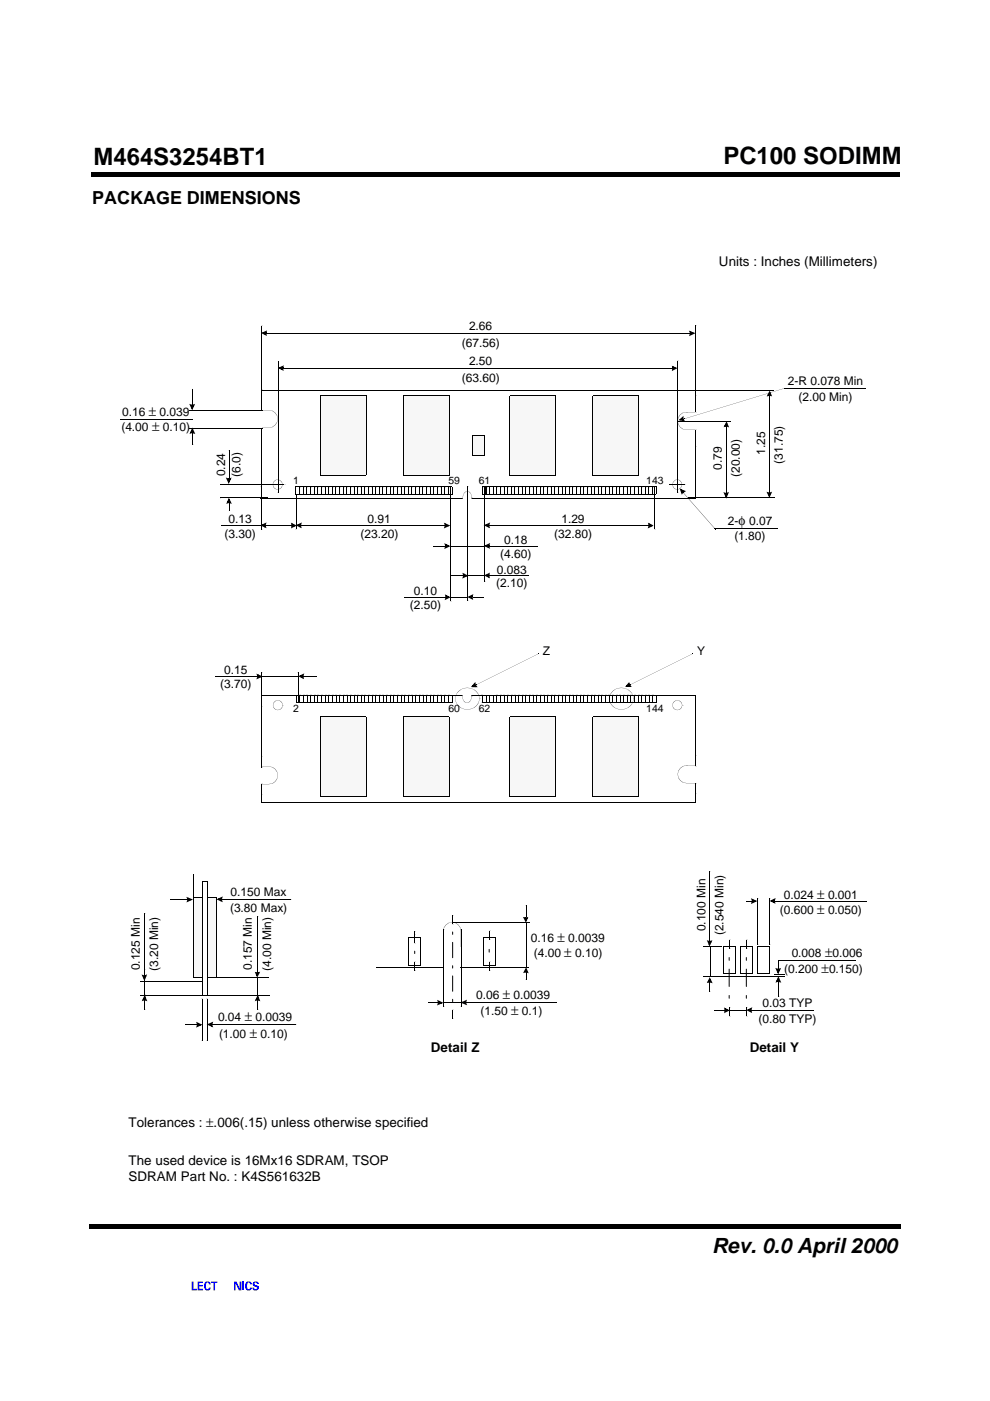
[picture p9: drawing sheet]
<svg xmlns="http://www.w3.org/2000/svg" width="210mm" height="297mm" viewBox="0 0 210 297" stroke-linecap="round" stroke-linejoin="round" font-family="sans-serif">
<path d="M19.4 36.6h.5v.9h-.5zM19.9 36.6h170.4v.9h-170.4zM190.3 36.6h.5v.9h-.5zM19 259.6h.5v.9h-.5zM19.5 259.6h171v.9h-171zM190.5 259.6h.5v.9h-.5z" fill="#000"/>
<g fill="#fff">
<path d="M105.2 40.5v216z"/>
<path d="M19.2 262.4h35.5v11.2h-35.5z"/>
</g>
<g fill="#00f">
<path d="M40.6 271.7h.4v1.5h.7v.4h-1.1z" fill-rule="evenodd"/>
<path d="M41.9 271.7h1.1v.3h-.8v.4h.8v.3h-.8v.5h.9v.4h-1.2z" fill-rule="evenodd"/>
<path d="M43.4 271.9l.2-.2h.6l.4 .3 .1 .3h-.4l-.1-.3-.3-.1-.3 .5 .1 .8 .4 .1 .2-.3h.4a.72 .72 0 0 1-.8 .6 .72 .72 0 0 1-.6-.8z" fill-rule="evenodd"/>
<path d="M44.7 271.7h1.4v.3h-.5v1.6h-.3v-1.6h-.6z" fill-rule="evenodd"/>
<path d="M49.6 271.7h.6l.6 1.5v-1.5h.4v1.9h-.6l-.6-1.6v1.6h-.4z" fill-rule="evenodd"/>
<path d="M52.2 271.9l.3-.2h.5l.4 .4v.2h-.4a.34 .34 0 0 0-.4-.3 .34 .34 0 0 0-.2 .4v.2a.48 .48 0 0 0 0 .5 .48 .48 0 0 0 .5 .1l.1-.2h.4a.7 .7 0 0 1-.8 .6 .7 .7 0 0 1-.6-.8z" fill-rule="evenodd"/>
<path d="M53.8 271.8l.7-.1 .2 .1 .1 .4h-.3l-.1-.3-.4 .1a.34 .34 0 0 0 0 .4 .34 .34 0 0 0 .4 .1l.2 .1a.65 .65 0 0 1-.1 1 .65 .65 0 0 1-1-.4v-.2h.4v.2l.2 .1 .3-.1a.52 .52 0 0 0-.6-.5 .54 .54 0 0 1 0-.9z" fill-rule="evenodd"/>
</g>
<path d="M51.4 271.7h.4v1.9h-.4z" fill="#00f"/>
<g fill="#fff">
<path d="M19.6 40.4h171.2v.4h-171.2z"/>
<path d="M190.5 40.6h.3v216.1h-.3z"/>
<path d="M19.4 256.3h171.3v.4h-171.3z"/>
<path d="M19.4 40.4h.4v216.1h-.4z"/>
<path d="M105.2 40.6v215.9z"/>
</g>
<path d="M55.3 82.8h92.1v22.9M55.4 82.8v22.9M55.3 105.7h92.1" fill="none" stroke="#000" stroke-width=".21"/>
<g fill="#fff">
<path d="M52.5 93.1h2.7v11.6h-2.7z"/>
<path d="M52.5 93.1l2.7 .1z"/>
<path d="M55.2 93.1v11.7z"/>
<path d="M52.5 104.7l2.7 .1z"/>
<path d="M52.5 93.1l.1 11.6z"/>
</g>
<path d="M98.4 104.5a.75 .75 0 0 1 .7-.4 .75 .75 0 0 1 .6 .4 1.57 1.57 0 0 1-.6 2.5 1.57 1.57 0 0 1-.7-2.5z" fill-rule="evenodd" fill="#fff"/>
<path d="M98.4 104.5a.89 .89 0 0 1 .9-.3 .89 .89 0 0 1 .7 .8l.1 .6-.4-1.1-.3-.2-.3-.1-.7 .3a1.75 1.75 0 0 0 .3 2.3 .89 .89 0 0 0 1.2-.7l.1-.5a1.08 1.08 0 0 1-1.3 1.3l-.3-.4a1.82 1.82 0 0 1 0-2z" fill="#000"/>
<g fill="#fff">
<path d="M97.7 105.8h2.7v1.3h-2.7z"/>
<path d="M97.7 105.8l2.7 .1z"/>
<path d="M100.4 105.8l.1 1.4z"/>
<path d="M97.7 107.1l2.7 .1z"/>
<path d="M97.7 105.8l.1 1.3z"/>
</g>
<g fill="#000">
<path d="M56.3 70.6h.2zM55.4 70.6l1.2-.6-.2 .5-.6 .3-.1-.3 .7 .3-.1 .3-.2-.4 .3-.1 .2 .6zM56.2 70.3l.3 .1-.1 .3h-.3zM56.5 70.6l.1 .1zM59.8 78h.3zM58.9 78l1.3-.5-.3 .4-.5 .3-.2-.3 .8 .3-.2 .3-.2-.4 .4-.1 .2 .6zM59.7 77.7l.4 .1-.1 .3h-.4zM60.1 78l.1 .1zM142.5 78l.2 .1zM142.5 78h.4l-.1 .4-.3-.1zM142.5 78l.1 .1zM142.5 77.5l1.2 .5-1.2 .7 .1-.5 .6-.3 .1 .3-.7-.2 .1-.3 .2 .3-.4 .1z"/>
<path d="M146.2 70.6l.3 .1zM146.3 70.6h.3v.4l-.4-.1zM146.2 70.6l.1 .1zM146 70.1l1.5 .5-1.4 .7 .1-.4 .8-.4 .1 .3-.8-.2 .2-.3 .1 .3-.3 .1zM154 90.2l.1 .3zM154.1 89.4l.5 1.2-.5-.2-.2-.6 .3-.2-.3 .8-.3-.2 .4-.1 .1 .3-.7 .2zM154 90.1l.3 .1-.1 .3-.2-.1zM47 111.4h.1zM55.3 111.4h.1zM103.5 115.7l.3 .1zM102.5 115.8l1.4-.7-.1 .4-.8 .4-.1-.3 .8 .3-.2 .3-.1-.4 .3-.1 .2 .7zM103.5 115.4l.3 .1-.1 .3h-.3z"/>
<path d="M103.8 115.7l.1 .1zM113.9 115.7l.1 .1zM146 105.5l.1 .1zM153.8 104.5h.3v.4l-.4-.1zM153.4 104.3l.4 .2 .3 .7-.3 .2 .3-.8 .3 .1-.3 .2-.2-.4 .7-.2-.6 1.4zM154 104.5l.1 .2zM164.1 105.5l.1 .1z"/>
</g>
<path d="M55.4 69.1v13.5M56.5 70.6h89.7M60.1 78h82.4M147.4 69.1v13.8M154.1 90.5v14M46.7 105.6h10M46.8 102.7h13.4M47 111.4h8.3M103.8 115.8h10.1M146 105.6h18.1" fill="none" stroke="#000" stroke-width=".21"/>
<g fill="#000">
<path d="M55.8 70.6l.5-.2v.5z" fill-rule="evenodd"/>
<path d="M59.3 78l.6-.2v.5z" fill-rule="evenodd"/>
<path d="M142.7 77.8l.6 .2-.6 .3z" fill-rule="evenodd"/>
<path d="M146.4 70.4l.6 .2-.6 .3z" fill-rule="evenodd"/>
<path d="M154 89.7l.3 .6h-.6z" fill-rule="evenodd"/>
<path d="M103 115.8l.6-.3v.6z" fill-rule="evenodd"/>
<path d="M153.7 104.6h.6l-.3 .7z" fill-rule="evenodd"/>
</g>
<path d="M102.2 103.2h36.9v1.6h-36.9z" fill="#fff"/>
<path d="M59 76.6v27.9M63.9 111.4h30.4M102.2 103.2h36.9M102.2 104.8h36.9M103.8 111.4h33.7" fill="none" stroke="#000" stroke-width=".21"/>
<g fill="#000">
<path d="M144.2 87.9l.6-.4 .7-.1-.7 .1-1 1a1.91 1.91 0 0 0 1 2.5l.7 .1h3.6a1.89 1.89 0 0 0 1.7-2.6l-1-1-4.3-.1h3.6a1.88 1.88 0 0 1 1.9 1.8 1.88 1.88 0 0 1-1.9 1.9h-3.6a1.9 1.9 0 0 1-1.7-1.1 1.9 1.9 0 0 1 .4-2.1zM58.1 102a.99 .99 0 0 1 1.1-.3 .99 .99 0 0 1 .7 1l-.1-.4a1.01 1.01 0 0 0-1.3-.5l-.5 .5a1.03 1.03 0 0 0 .5 1.4 1.06 1.06 0 0 0 1.4-1 1.04 1.04 0 0 1-1.4 1 1.04 1.04 0 0 1-.4-1.7zM63.6 111.3l.3 .1zM62.7 111.4l1.3-.6-.2 .4-.6 .3-.2-.3 .8 .3-.2 .3-.1-.4h.3l.2 .6zM63.5 111.1l.4 .1-.1 .2h-.3zM63.9 111.4h.1zM94.3 111.4h.4l-.1 .3h-.4zM94.3 111.4h.2zM94.3 111.4h.1zM94.1 110.8l1.4 .6-1.4 .6 .1-.3 .8-.4 .1 .3-.7-.3 .1-.3 .2 .4h-.4zM102.2 103.2l.1 1.6zM103.5 111.3l.3 .1z"/>
<path d="M102.5 111.4l1.4-.6-.1 .4-.8 .3-.1-.3 .8 .3-.2 .3-.1-.4h.3l.2 .6zM103.5 111.1l.3 .1-.1 .2h-.3zM103.8 111.4h.1zM105.3 103.3l.1 1.6zM106 103.3l.1 1.6zM106.8 103.3l.1 1.6zM107.6 103.3l.1 1.6zM108.4 103.3l.1 1.6zM109.1 103.3l.1 1.6zM109.9 103.3l.1 1.6zM110.7 103.3v1.6zM111.4 103.3l.1 1.6z"/>
<path d="M112.2 103.3l.1 1.6zM113 103.3l.1 1.6zM113.7 103.3l.1 1.6zM114.5 103.3l.1 1.6zM115.3 103.3l.1 1.6zM116 103.3l.1 1.6zM116.8 103.3l.1 1.6zM117.6 103.3l.1 1.6zM118.4 103.3v1.6zM119.1 103.3l.1 1.6zM119.9 103.3l.1 1.6zM120.6 103.3l.1 1.6z"/>
<path d="M121.4 103.3l.1 1.6zM122.2 103.3l.1 1.6zM123 103.3l.1 1.6zM123.7 103.3l.1 1.6zM124.5 103.3l.1 1.6zM125.3 103.3v1.6zM126 103.3l.1 1.6zM126.8 103.3l.1 1.6zM127.6 103.3v1.6zM128.4 103.3v1.6zM129.1 103.3l.1 1.6zM129.9 103.3l.1 1.6z"/>
<path d="M130.6 103.3l.1 1.6zM131.4 103.3l.1 1.6zM132.2 103.3v1.6zM132.9 103.3l.1 1.6zM133.7 103.3l.1 1.6zM134.5 103.3l.1 1.6zM135.3 103.3v1.6zM136 103.3l.1 1.6zM136.8 103.3l.1 1.6zM137.5 111.4h.2zM137.5 111.4h.4l-.1 .3h-.3zM137.5 103.3l.1 1.6z"/>
<path d="M137.4 110.8l1.2 .6-1.3 .6 .2-.4 .6-.3 .2 .3-.8-.3 .2-.3 .2 .4h-.4zM138.3 103.3l.1 1.6zM139.1 103.2v1.6z"/>
</g>
<g fill="#000">
<path d="M63.1 111.4l.6-.3v.6z" fill-rule="evenodd"/>
<path d="M94.4 111.1l.6 .3-.6 .3z" fill-rule="evenodd"/>
<path d="M103 111.4l.6-.3v.6z" fill-rule="evenodd"/>
<path d="M137.6 111.1l.6 .3-.6 .3z" fill-rule="evenodd"/>
</g>
<g fill="#fff">
<path d="M147.4 85.8h5.5v6.5h-5.5z"/>
<path d="M147.4 85.8l5.6 .1z"/>
<path d="M152.9 85.8l.1 6.5z"/>
<path d="M147.4 92.2l5.5 .1z"/>
<path d="M147.4 85.8v6.5z"/>
</g>
<path d="M52.1 87.5l.6-.4 .7-.2-.7 .2-1 1a1.91 1.91 0 0 0 1 2.4l.7 .2h3.6a1.89 1.89 0 0 0 1.7-2.6l-1-1-4.3-.1 3.6-.1a1.88 1.88 0 0 1 1.9 1.9 1.88 1.88 0 0 1-1.9 1.9h-3.6a1.9 1.9 0 0 1-1.7-1.2 1.9 1.9 0 0 1 .4-2z" fill="#000"/>
<g fill="#fff">
<path d="M49.8 85.4h5.5v6.4h-5.5z"/>
<path d="M49.8 85.4l5.6 .1z"/>
<path d="M55.3 85.4l.1 6.5z"/>
<path d="M49.8 91.8l5.5 .1z"/>
<path d="M49.8 85.4l.1 6.4z"/>
</g>
<g fill="#000">
<path d="M40.5 85.8h.3v.4l-.4-.1zM40.7 85.8l.1 .2zM40.1 85.6l.4 .2 .4 .7-.3 .1 .3-.7 .3 .1-.4 .2-.1-.4 .7-.2-.6 1.4zM143.6 89.2l.1 .1zM143.8 89.1l1.1-.9-.1 .5-.5 .4-.2-.2 .8 .1v.3l-.3-.3 .3-.2 .3 .6zM144.6 88.6h.3v.3l-.3 .1zM144.7 88.8h.3zM145 88.8h.1zM145 88.8l21.3-6.5zM154.9 89.2l.1 .1zM166.2 82.3l.1 .1zM166.3 82.3l.1 .1z"/>
<path d="M183.6 82.3v.1zM48.3 101.4l.3 .1v.3l-.4-.1zM48.5 101.4l.1 .2zM47.9 101.2l.4 .2 .3 .7-.3 .2 .3-.8 .3 .1-.3 .2-.1-.3 .6-.3-.6 1.4zM48.5 106.5l.1 .2zM48.5 106.7l.1 1.6zM48.5 105.5l.6 1.3-.4-.2-.3-.6 .3-.1-.3 .7-.3-.1 .4-.2 .1 .3-.6 .2zM48.5 106.3l.4 .1-.1 .3-.3-.1zM91.9 115.7l.1 .1zM94.3 115.7l.3 .1zM94.4 115.7h.3v.4l-.4-.1zM94.3 115.7l.1 .1z"/>
<path d="M94.2 115.2l1.3 .6-1.3 .6 .1-.4 .8-.4 .1 .3-.8-.3 .2-.3 .1 .4-.3 .1zM95.5 115.7l.1 .1zM102.7 115.7v.1zM142.9 102a.96 .96 0 0 1 1.1-.3 .96 .96 0 0 1 .6 1l-.1-.4a.97 .97 0 0 0-1.3-.5l-.5 .5a1.07 1.07 0 0 0 .5 1.4 1.06 1.06 0 0 0 1.4-1 1.03 1.03 0 0 1-1.4 1 1.03 1.03 0 0 1-.3-1.7z"/>
</g>
<g fill="none" stroke="#000" stroke-width=".21">
<path d="M143.7 76.4v28M40.8 82.5v3.3M48.6 95.4v6M55.4 90.7v21.6M55.4 83.5v3.5M143.6 89.3h11.3M147.4 83.8v3.6M147.4 91.1v3.6M166.2 82.3h17.4M62.8 104.8v7.4M91.9 115.8h2.4M95.5 115.8h7.2"/>
<path d="M99.1 103.2v24.1M138.7 103.2v9M141.9 102.6h3.2"/>
</g>
<g fill="#000">
<path d="M40.5 85.9h.6l-.3 .7z" fill-rule="evenodd"/>
<path d="M144.2 89l.5-.4 .2 .5z" fill-rule="evenodd"/>
<path d="M48.5 105.9l.3 .6h-.5z" fill-rule="evenodd"/>
<path d="M48.2 101.5h.6l-.3 .7z" fill-rule="evenodd"/>
<path d="M94.5 115.5l.6 .3-.6 .3z" fill-rule="evenodd"/>
</g>
<path d="M85.5 83.9h9.7v16.8h-9.7z" fill="#f7f7f7"/>
<path d="M40.1 87h15.5M85.5 83.9h9.7M85.5 83.9v16.9M95.2 83.9v16.8h-9.7M56.3 111.4h5.5" fill="none" stroke="#000" stroke-width=".21"/>
<g fill="#000">
<path d="M40.1 87l.1 .1zM55.6 87l.1 .1zM56.1 111.3l.2 .1zM55.1 111.4l1.4-.6-.1 .4-.8 .3-.1-.3 .8 .3-.2 .3-.1-.4h.3l.2 .6zM56.3 111.4h.1zM56 111.1l.4 .1-.1 .2h-.3zM61.8 111.4h.2zM61.8 111.4h.3v.3h-.3zM61.7 110.8l1.2 .6-1.2 .6 .1-.4 .6-.3 .2 .3-.8-.3 .2-.3 .1 .4h-.3zM114.2 138.5l.1 .1zM100.5 144.9l.3-.3v.4l-.5 .6-.2-.2h.8v.3l-.3-.3 .2-.3 .5 .6h-1.4zM100.5 145.1l.3-.1 .1 .2-.3 .2z"/>
<path d="M100.7 145.2l.2-.1zM100.9 145.1l.1 .1zM100.9 145.2l13.3-6.6zM94.5 196.1a1.87 1.87 0 0 1 2.1-.5 1.87 1.87 0 0 1 1.1 1.8v3.6a1.86 1.86 0 0 1-1.8 1.9 1.86 1.86 0 0 1-1.9-1.9l.1 .7 1 1a1.91 1.91 0 0 0 2.5-1l.1-4.3a1.89 1.89 0 0 0-2.6-1.7l-1 1-.1 4.3v-3.6l.1-.7z"/>
</g>
<g fill="#000">
<path d="M55.6 111.4l.6-.3v.6z" fill-rule="evenodd"/>
<path d="M61.9 111.1l.6 .3-.6 .3z" fill-rule="evenodd"/>
<path d="M100.7 145l.2 .5h-.7z" fill-rule="evenodd"/>
</g>
<g fill="#fff">
<path d="M93.7 200.8h4.6v2.9h-4.6z"/>
<path d="M93.7 200.8l4.6 .1z"/>
<path d="M98.3 200.8l.1 2.9z"/>
<path d="M93.7 203.7h4.6z"/>
<path d="M93.7 200.8l.1 2.9z"/>
</g>
<path d="M96 194l.1 1.9zM79.8 205.1l.1 .1zM93.9 205.1l.1 .1zM96 214.1l.1 1.8zM97.7 205.1v.1zM112.1 205.1l.1 .1z" fill="#000"/>
<path d="M94 197.1v16.4M96 197.6v.5M96 199.8v3.3M97.7 197.1v16.4M79.8 205.2h14.1M96 204.8v.5M96 206.9v3.3M96 211.9v.5M97.7 205.2h14.4" fill="none" stroke="#000" stroke-width=".21"/>
<path d="M86.6 198.9h2.6v5.9h-2.6z" fill="#fff"/>
<path d="M86.6 198.9h2.6v5.9M86.7 198.9v5.9M86.6 204.8h2.6M87.9 201.3v.6" fill="none" stroke="#000" stroke-width=".21"/>
<path d="M87.9 197.5l.1 1.9zM87.9 203.9l.1 1.9z" fill="#000"/>
<path d="M102.4 198.8h2.6v5.9h-2.6z" fill="#fff"/>
<path d="M95.8 195.6h16.5M102.4 198.8h2.6v6M102.5 198.8v5.9M111.5 192v2.5M111.5 195.6v9.5M102.4 204.7h2.6M103.7 201.3v.6" fill="none" stroke="#000" stroke-width=".21"/>
<path d="M95.8 195.6l.1 .1zM103.7 197.4l.1 1.9zM111.2 194.5h.3v.3h-.3zM111.5 194.5v.2zM110.9 194.4l.4 .1 .3 .6-.3 .2 .3-.7 .3 .1-.4 .1v-.3l.5-.1-.5 1.3zM112.3 195.6l.1 .1zM103.7 203.9l.1 1.9zM111.5 206l.1 .2zM111.5 206.2l.1 1.4zM111.5 205.1l.6 1.3-.5-.3-.2-.6 .3-.1-.3 .7-.3-.1 .4-.2v.3l-.6 .2zM111.5 205.8l.3 .1-.1 .3-.2-.1z" fill="#000"/>
<g fill="#000">
<path d="M111.2 194.6h.6l-.3 .6z" fill-rule="evenodd"/>
<path d="M111.5 205.5l.3 .6h-.6z" fill-rule="evenodd"/>
</g>
<path d="M86.6 198.9h2.6v5.9h-2.6z" fill="#fff"/>
<path d="M40.1 90.7h15.5M40.8 91.8v2.5M147 82.8h17M163.2 84v20.4M102.7 103.2v20.1M151.6 112h13.2M86.6 198.9h2.6v5.9M86.7 198.9v5.9M86.6 204.8h2.6M87.9 201.7v.5M98.8 212.6h19.2" fill="none" stroke="#000" stroke-width=".21"/>
<g fill="#000">
<path d="M40.1 90.7l.1 .1zM40.8 91.6l.1 .2zM40.8 90.6l.6 1.4-.4-.1-.4-.8 .3-.1-.3 .8-.3-.2 .4-.1 .1 .3-.6 .2zM40.7 91.5l.4 .1-.1 .3-.3-.1zM55.6 90.7l.1 .1zM147 82.8l.1 .1zM163.2 83.8v.2zM163.2 82.8l.5 1.2-.4-.2-.3-.5 .3-.2-.3 .8-.3-.2 .5-.1v.3l-.6 .2zM163.2 83.6h.2v.4l-.2-.1zM164 82.8l.1 .1zM144.8 104.3l.1 .2zM144.1 103.6l1.4 .5-.5 .2-.6-.3 .1-.3 .3 .8h-.4l.3-.3 .2 .2-.3 .5z"/>
<path d="M144.9 104.5h.1zM144.9 104.5l6.8 7.8zM144.7 104.1l.2-.1 .2 .3-.2 .2zM151.6 112v.1zM151.7 112.2l.1 .1zM162.9 104.4l.3 .1v.3l-.4-.1zM162.5 104.3l.5 .2 .3 .6-.3 .1 .2-.7 .3 .1-.3 .2-.1-.3 .6-.2-.5 1.3zM163.1 104.4l.1 .2zM164.8 112l.1 .1zM87.9 198.1l.1 1.9zM87.9 203.9l.1 1.9zM90.9 212.5l.1 .1z"/>
<path d="M90.9 212.5l1.9 .1zM92.8 212.5l.2 .1zM92.9 212.5h.3l-.1 .4-.3-.1zM92.8 212.5l.1 .1zM92.7 212l1.3 .6-1.3 .6 .2-.5 .7-.2 .1 .3-.8-.3 .1-.3 .2 .3-.3 .1zM98.6 212.5l.2 .1zM97.6 212.6l1.4-.7-.1 .4-.8 .4-.1-.3 .8 .3-.2 .3-.1-.4 .3-.1 .3 .6zM98.8 212.5l.1 .1zM98.6 212.2l.3 .1-.1 .3h-.3zM118 212.5l.1 .1z"/>
</g>
<g fill="#000">
<path d="M40.8 91.1l.3 .6h-.6z" fill-rule="evenodd"/>
<path d="M163.2 83.2l.2 .6h-.5z" fill-rule="evenodd"/>
<path d="M144.4 103.9l.6 .3-.4 .3z" fill-rule="evenodd"/>
<path d="M162.9 104.5h.5l-.2 .6z" fill-rule="evenodd"/>
<path d="M93 212.3l.6 .3-.6 .2z" fill-rule="evenodd"/>
<path d="M98.1 212.6l.6-.3v.5z" fill-rule="evenodd"/>
</g>
<path d="M62.7 103.2h33.1v1.6h-33.1z" fill="#fff"/>
<path d="M62.7 103.2h33.1M62.7 104.8h33.1M95.5 103.2v24.3M85.8 126.6h8.6M95.6 126.6h3.4M95.7 122h2.4M99.3 122h12.6M100.2 126.6h2.3M147.4 170.3h-92v-22.8h92v22.8" fill="none" stroke="#000" stroke-width=".21"/>
<g fill="#000">
<path d="M62.7 103.2l.1 1.6zM63.5 103.3l.1 1.6zM64.3 103.3v1.6zM65 103.3l.1 1.6zM65.8 103.3l.1 1.6zM66.6 103.3l.1 1.6zM67.4 103.3v1.6zM68.1 103.3l.1 1.6zM68.9 103.3l.1 1.6zM69.6 103.3l.1 1.6zM70.4 103.3l.1 1.6zM71.2 103.3v1.6z"/>
<path d="M72 103.3l.1 1.6zM72.7 103.3l.1 1.6zM73.5 103.3l.1 1.6zM74.3 103.3v1.6zM75 103.3l.1 1.6zM75.8 103.3l.1 1.6zM76.5 103.3l.1 1.6zM77.3 103.3l.1 1.6zM78.1 103.3l.1 1.6zM78.9 103.3l.1 1.6zM79.6 103.3l.1 1.6zM80.4 103.3l.1 1.6z"/>
<path d="M81.2 103.3v1.6zM81.9 103.3l.1 1.6zM82.7 103.3l.1 1.6zM83.5 103.3l.1 1.6zM84.2 103.3l.1 1.6zM85 103.3l.1 1.6zM85.8 103.3l.1 1.6zM86.5 103.3l.1 1.6zM87.3 103.3l.1 1.6zM88.1 103.3l.1 1.6zM88.9 103.3v1.6zM89.6 103.3l.1 1.6z"/>
<path d="M90.4 103.3l.1 1.6zM91.1 103.3l.1 1.6zM91.9 103.3l.1 1.6zM92.7 103.3l.1 1.6zM93.5 103.3l.1 1.6zM94.2 103.3l.1 1.6zM95 103.3l.1 1.6zM95.8 103.2l.1 1.6zM102.3 103.3l.1 1.6zM103 103.2l.1 1.6zM103.1 103.3l.1 1.6zM103.8 103.2l.1 1.6z"/>
<path d="M104.6 103.2v1.6zM85.8 126.6h.1zM94.4 126.6h.3zM94.5 126.6h.3l-.1 .3h-.3zM94.4 126.6h.1zM94.3 126l1.2 .6-1.2 .6 .2-.4 .6-.3 .1 .3-.7-.3 .2-.3 .1 .4h-.3zM95.6 126.6h.1zM95.7 122l.1 .1zM98.1 122l.3 .1zM98.2 122h.4l-.1 .4-.4-.1zM98.1 122l.1 .1zM98 121.4l1.3 .6-1.3 .7 .2-.5 .6-.3 .2 .3-.8-.3 .2-.3 .2 .4-.4 .1z"/>
<path d="M99 126.6h.1zM99.3 122l.1 .1zM100 126.5l.2 .1zM99.1 126.6l1.3-.6-.2 .4-.6 .3-.2-.3 .8 .3-.2 .3-.2-.4h.4l.1 .6zM99.9 126.3l.3 .1v.2h-.4zM100.2 126.6h.1zM102.5 126.6h.1zM103.6 121.9l.2 .1zM102.6 122l1.2-.6-.1 .5-.6 .3-.1-.3 .7 .3-.2 .3-.1-.5h.4l.1 .6zM103.5 121.7h.3v.3h-.4zM103.8 122l.1 .1zM106.4 122l.1 .1z"/>
<path d="M111.9 122l.1 .1z"/>
</g>
<g fill="#000">
<path d="M94.6 126.3l.6 .3-.6 .3z" fill-rule="evenodd"/>
<path d="M98.3 121.7l.6 .3-.6 .3z" fill-rule="evenodd"/>
<path d="M99.5 126.6l.6-.3v.6z" fill-rule="evenodd"/>
<path d="M103 122l.6-.3v.6z" fill-rule="evenodd"/>
</g>
<path d="M102.2 147.4h36.9v1.6h-36.9z" fill="#fff"/>
<path d="M102.2 147.4h36.9M102.2 149h36.9" fill="none" stroke="#000" stroke-width=".21"/>
<g fill="#000">
<path d="M58.2 148.8a.99 .99 0 0 1 1.1-.3 .99 .99 0 0 1 .6 1l-.1-.4a1.01 1.01 0 0 0-1.3-.5l-.5 .5a1.03 1.03 0 0 0 .5 1.3 1.06 1.06 0 0 0 1.4-.9 1.04 1.04 0 0 1-1.4 1 1.04 1.04 0 0 1-.3-1.7zM102.2 147.4l.1 1.6zM105.3 147.3l.1 1.6zM106.1 147.3l.1 1.6zM106.8 147.3l.1 1.6zM107.6 147.3l.1 1.6zM108.4 147.3l.1 1.6zM109.2 147.3l.1 1.6zM109.9 147.3l.1 1.6zM110.7 147.3l.1 1.6zM111.5 147.3v1.6zM112.2 147.3l.1 1.6z"/>
<path d="M113 147.3l.1 1.6zM113.8 147.3l.1 1.6zM114.6 147.3v1.6zM115.3 147.3l.1 1.6zM116.1 147.3l.1 1.6zM116.8 147.3l.1 1.6zM117.6 147.3l.1 1.6zM118.4 147.3v1.6zM119.2 147.3l.1 1.6zM119.9 147.3l.1 1.6zM120.7 147.3l.1 1.6zM121.5 147.3v1.6z"/>
<path d="M122.2 147.3l.1 1.6zM123 147.3l.1 1.6zM123.7 147.3l.1 1.6zM124.5 147.3l.1 1.6zM125.3 147.3l.1 1.6zM126.1 147.3l.1 1.6zM126.8 147.3l.1 1.6zM127.6 147.3l.1 1.6zM128.4 147.3v1.6zM129.1 147.3l.1 1.6zM129.9 147.3l.1 1.6zM130.7 147.3l.1 1.6z"/>
<path d="M131.4 147.3l.1 1.6zM132.2 147.3l.1 1.6zM133 147.3l.1 1.6zM133.7 147.3l.1 1.6zM134.5 147.3l.1 1.6zM135.3 147.3l.1 1.6zM136.1 147.3v1.6zM136.8 147.3l.1 1.6zM137.6 147.3l.1 1.6zM138.3 147.3l.1 1.6zM139.1 147.4v1.7zM144.2 162.8l.6-.4 .7-.1-.7 .2-1 .9a1.88 1.88 0 0 0 1.1 2.5l.6 .1h3.6a1.85 1.85 0 0 0 1.7-2.6l-.3-.5-.6-.4-4.4-.2h3.6a1.88 1.88 0 0 1 1.9 1.9 1.88 1.88 0 0 1-1.9 1.9h-3.6a1.87 1.87 0 0 1-1.7-1.2 1.87 1.87 0 0 1 .4-2.1z"/>
</g>
<g fill="#fff">
<path d="M147.4 161.2h5.5v6.4h-5.5z"/>
<path d="M147.4 161.1l5.6 .1z"/>
<path d="M152.9 161.2l.1 6.5z"/>
<path d="M147.4 167.6l5.5 .1z"/>
<path d="M147.4 161.2l.1 6.4z"/>
</g>
<path d="M142.9 148.8a.99 .99 0 0 1 1.1-.3 .99 .99 0 0 1 .6 1l-.1-.4a1.01 1.01 0 0 0-1.3-.5l-.5 .5a1.03 1.03 0 0 0 .6 1.3h-.1a1.06 1.06 0 0 0 1.5-.9 1.04 1.04 0 0 1-1.5 1 1.04 1.04 0 0 1-.3-1.7zM52.1 163.1l.6-.5 .7-.1-.7 .2-1 .9a1.88 1.88 0 0 0 1 2.5l.7 .1h3.6a1.85 1.85 0 0 0 1.7-2.6l-.4-.5-.6-.4-4.3-.2h3.6a1.88 1.88 0 0 1 1.9 1.9 1.88 1.88 0 0 1-1.9 1.9h-3.6a1.87 1.87 0 0 1-1.7-1.2 1.87 1.87 0 0 1 .4-2z" fill="#000"/>
<path d="M62.7 147.4h33.1v1.6h-33.1z" fill="#fff"/>
<path d="M62.7 147.4h33.1M62.7 149h33.1" fill="none" stroke="#000" stroke-width=".21"/>
<g fill="#000">
<path d="M62.7 147.4l.1 1.6zM63.5 147.3l.1 1.6zM64.3 147.3l.1 1.6zM65.1 147.3l.1 1.6zM65.8 147.3l.1 1.6zM66.6 147.3l.1 1.6zM67.4 147.3v1.6zM68.2 147.3v1.6zM68.9 147.3l.1 1.6zM69.7 147.3l.1 1.6zM70.4 147.3l.1 1.6zM71.2 147.3l.1 1.6z"/>
<path d="M72 147.3l.1 1.6zM72.7 147.3l.1 1.6zM73.5 147.3l.1 1.6zM74.3 147.3l.1 1.6zM75.1 147.3v1.6zM75.8 147.3l.1 1.6zM76.6 147.3l.1 1.6zM77.3 147.3l.1 1.6zM78.1 147.3l.1 1.6zM78.9 147.3l.1 1.6zM79.7 147.3l.1 1.6zM80.4 147.3l.1 1.6z"/>
<path d="M81.2 147.3l.1 1.6zM82 147.3v1.6zM82.7 147.3l.1 1.6zM83.5 147.3l.1 1.6zM84.3 147.3l.1 1.6zM85 147.3l.1 1.6zM85.8 147.3l.1 1.6zM86.6 147.3l.1 1.6zM87.3 147.3l.1 1.6zM88.1 147.3l.1 1.6zM88.9 147.3v1.6zM89.7 147.3v1.6z"/>
<path d="M90.4 147.3l.1 1.6zM91.2 147.3l.1 1.6zM91.9 147.3l.1 1.6zM92.7 147.3l.1 1.6zM93.5 147.3l.1 1.6zM94.2 147.3l.1 1.6zM95 147.3l.1 1.6zM95.8 147.4l.1 1.7zM102.2 147.3l.1 1.6zM103 147.4l.1 1.6zM103.8 147.4l.1 1.6zM104.6 147.4v1.6z"/>
</g>
<path d="M98.3 146.6a.98 .98 0 0 1 1.3-.2 .98 .98 0 0 1 .3 1.2 1.1 1.1 0 0 1-1.3 1.3 1.71 1.71 0 0 1-.3-2.3z" fill-rule="evenodd" fill="#fff"/>
<path d="M98.3 146.6a.98 .98 0 0 1 1.3-.2 .98 .98 0 0 1 .3 1.2l-.2-1-.3-.3h-.8l-.3 .3a1.9 1.9 0 0 0 .4 2.3h-.1a1.02 1.02 0 0 0 1.1-.2 1.02 1.02 0 0 0 .2-1.1 1.08 1.08 0 0 1-1.3 1.4 1.79 1.79 0 0 1-.3-2.4z" fill="#000"/>
<g fill="#fff">
<path d="M97.7 146h2.6v1.3h-2.6z"/>
<path d="M97.7 146h2.7z"/>
<path d="M100.3 146l.1 1.4z"/>
<path d="M97.7 147.3l2.6 .1z"/>
<path d="M97.7 146v1.3z"/>
<path d="M49.9 161.2h5.5v6.4h-5.5z"/>
<path d="M49.9 161.1l5.6 .1z"/>
<path d="M55.4 161.2l.1 6.5z"/>
<path d="M49.9 167.6l5.5 .1z"/>
<path d="M49.9 161.2l.1 6.4z"/>
</g>
<g fill="#000">
<path d="M146.9 138.5v.1zM45.7 143.4l.1 .1zM54.6 143.4h.3l-.1 .3h-.3zM54.5 143.4l.2 .1zM54.5 143.4l.1 .1zM54.4 142.8l1.4 .6-1.4 .6 .1-.3 .7-.4 .2 .3-.8-.3 .1-.3 .2 .4-.3 .1zM55.5 143.4v.1zM63.2 143.4v.1zM64.1 143.3l.3 .1zM63.2 143.4l1.3-.6-.2 .4-.6 .3-.2-.3 .8 .3-.2 .3-.1-.3 .3-.1 .2 .6zM64.1 143.1l.3 .1-.1 .3h-.3zM64.4 143.4l.1 .1z"/>
<path d="M67 143.4l.1 .1zM96.9 146.8a2.61 2.61 0 0 1 2.8-.9 2.61 2.61 0 0 1 1.9 2.2l-.2-.8a2.66 2.66 0 0 0-3.7-1.1l-.7 .6a2.13 2.13 0 0 0 .7 3.2 2.57 2.57 0 0 0 3.9-1.9 2.55 2.55 0 0 1-2.7 2.3 2.55 2.55 0 0 1-2.3-2.8zM133.2 145l.3-.1 .1 .3-.3 .2zM133.2 144.9l.2-.3 .1 .3-.5 .7-.2-.2 .8-.1v.4l-.3-.3 .3-.3 .3 .6-1.4-.1zM133.4 145.2l.2-.1zM133.6 145.1l.1 .1zM133.6 145.1l13.3-6.5zM129.9 146.5a2.63 2.63 0 0 1 2.7-.5 2.63 2.63 0 0 1 1.7 2.1l-.4-1.2a2.75 2.75 0 0 0-3.6-.7l-.9 1a2.21 2.21 0 0 0 .9 2.8 2.62 2.62 0 0 0 4-1.9 2.57 2.57 0 0 1-2.5 2.3 2.57 2.57 0 0 1-2.6-2.3 1.97 1.97 0 0 1 .7-1.6zM36 190.7h.1zM39.8 190.7h.3l-.1 .3h-.3zM39.7 190.7h.2zM39.7 190.7h.1z"/>
<path d="M39.5 190.1l1.4 .6-1.4 .6 .2-.3 .7-.4 .2 .3-.8-.3 .1-.3 .2 .4-.3 .1zM42.8 186.9l1.1 .1zM46.9 190.6l.2 .1zM45.8 190.7l1.4-.6-.1 .3-.7 .4-.2-.3 .8 .3-.1 .3-.2-.4h.3l.2 .6zM46.8 190.4h.3l-.1 .3h-.3zM29.7 211.1h.1zM29.8 208l.1 .1zM30.4 206.7l.3 .1v.4l-.4-.1zM30 206.6l.4 .1 .4 .8-.3 .1 .2-.7 .3 .1-.3 .2-.1-.4 .6-.2-.6 1.4zM30.6 206.8l.1 .2zM30.6 211.9l.1 .2zM30.6 212.1l.1 2z"/>
<path d="M30.7 210.9l.5 1.4-.4-.3-.3-.6 .3-.1-.3 .7-.3-.1 .4-.2 .1 .4-.6 .2zM30.6 211.7l.4 .1-.1 .4-.3-.1zM39.2 217.2l.1 .1zM41.8 217.2h.3l-.1 .4-.3-.1zM41.7 217.2l.3 .1zM41.7 217.2l.1 .1zM41.6 216.6l1.4 .6-1.4 .7 .1-.4 .8-.4 .1 .3-.8-.3 .2-.3 .1 .4-.3 .1zM42.8 208v.1zM42.8 211l1.1 .1zM44 207.2h.1zM44 211.1h.1zM44.8 217.2h.3z"/>
<path d="M43.8 217.2l1.4-.6-.1 .4-.8 .4-.1-.3 .8 .3-.2 .3-.1-.4 .3-.1 .2 .6zM44.7 216.9l.4 .1-.1 .3h-.3zM54.3 206.1h.3v.4l-.3-.1zM54.5 206.1l.1 .2zM54 206.1l.4 .1 .3 .6-.3 .2 .3-.8 .3 .2-.4 .1-.1-.4 .7-.1-.7 1.2zM54.6 211.9l.1 .2zM54.6 212.1l.1 2zM54.7 210.9l.5 1.4-.5-.3-.2-.6 .3-.1-.3 .7-.3-.1 .4-.2 .1 .4-.7 .2zM54.6 211.7l.3 .1-.1 .4-.2-.1zM56.9 207.2h.1zM57.1 211.1h.1zM94 212.5l.1 .1z"/>
<path d="M97.7 212.5l.1 .1z"/>
</g>
<g fill="none" stroke="#000" stroke-width=".21">
<path d="M45.7 143.4h8.8M55.4 142.6v7.1M55.5 143.4h7.7M63.2 142.6v6.4M64.4 143.4h2.6M55.4 160.4v2.3M55.4 166.1v2.3M147.4 160.2v2.3M147.4 166v2.3M30.7 193.7v17.2M36 190.7h3.7M42.9 187v24.1"/>
<path d="M43.9 187v24.1M47.1 190.7h14.5M54.6 194.3v11.8M29.7 211.1h13.1M29.8 208h13M39.2 217.2h2.5M42.8 211.8v8.8M43.9 211.8v8.8M44 207.2h12.9M44 211.1h13.1M45.1 217.2h17.6M54.7 207.2v3.9"/>
<path d="M94 212.5h3.7"/>
</g>
<g fill="#000">
<path d="M54.7 143.1l.6 .3-.6 .3z" fill-rule="evenodd"/>
<path d="M63.6 143.4l.6-.3v.6z" fill-rule="evenodd"/>
<path d="M133.3 145l.3 .5h-.7z" fill-rule="evenodd"/>
<path d="M39.8 190.4l.7 .3-.7 .3z" fill-rule="evenodd"/>
<path d="M46.3 190.7l.6-.3v.6z" fill-rule="evenodd"/>
<path d="M30.4 206.9h.5l-.3 .6z" fill-rule="evenodd"/>
<path d="M30.6 211.4l.3 .6h-.5z" fill-rule="evenodd"/>
<path d="M41.9 216.9l.6 .3-.6 .3z" fill-rule="evenodd"/>
<path d="M44.3 217.2l.6-.3v.6z" fill-rule="evenodd"/>
<path d="M54.3 206.3h.6l-.3 .6z" fill-rule="evenodd"/>
<path d="M54.6 211.4l.3 .6h-.6z" fill-rule="evenodd"/>
</g>
<path d="M40.9 190.2h2v17.1h-2z" fill="#f7f7f7"/>
<path d="M40.9 190.2l2 .1zM40.9 207.3l2 .1z" fill="#000"/>
<path d="M41 190.2v17.2M42.9 190.2v17.1" fill="none" stroke="#000" stroke-width=".21"/>
<path d="M43.9 190.2h1.9v17.1h-1.9z" fill="#f7f7f7"/>
<path d="M25.4 88.8l.1 .1zM40.8 88.8l.1 .1zM43.9 190.1l1.9 .1zM43.9 207.2l2 .1z" fill="#000"/>
<path d="M25.4 88.9h15.4M44 190.2v17.1M45.9 190.2v17.1" fill="none" stroke="#000" stroke-width=".21"/>
<path d="M100.1 92.2h2.6v4.3h-2.6z" fill="#f7f7f7"/>
<path d="M100.1 92.2h2.6v4.3h-2.6M100.1 92.2v4.3M40.9 185.4v7.1" fill="none" stroke="#000" stroke-width=".21"/>
<path d="M40.9 192.5l.1 .1zM40.9 185.3l.1 .1z" fill="#000"/>
<path d="M108.1 83.9h9.7v16.8h-9.7z" fill="#f7f7f7"/>
<path d="M108.1 83.9h9.8v16.8h-9.8M108.1 83.9v16.9" fill="none" stroke="#000" stroke-width=".21"/>
<path d="M125.6 83.9h9.8v16.8h-9.8z" fill="#f7f7f7"/>
<path d="M125.6 83.9h9.8M125.7 83.9v16.9M135.4 83.9v16.8h-9.8" fill="none" stroke="#000" stroke-width=".21"/>
<path d="M67.9 83.9h9.7v16.8h-9.7z" fill="#f7f7f7"/>
<path d="M67.9 83.9h9.7M68 83.9v16.9M77.7 83.9v16.8h-9.8" fill="none" stroke="#000" stroke-width=".21"/>
<path d="M85.5 152h9.7v16.9h-9.7z" fill="#f7f7f7"/>
<path d="M85.5 152h9.7M85.5 152v16.9M95.2 152v16.9h-9.7" fill="none" stroke="#000" stroke-width=".21"/>
<path d="M108.1 152h9.7v16.9h-9.7z" fill="#f7f7f7"/>
<path d="M108.1 152h9.8v16.9h-9.8M108.1 152v16.9" fill="none" stroke="#000" stroke-width=".21"/>
<path d="M125.6 152h9.8v16.9h-9.8z" fill="#f7f7f7"/>
<path d="M125.6 152h9.8M125.7 152v16.9M135.4 152v16.9h-9.8" fill="none" stroke="#000" stroke-width=".21"/>
<path d="M67.9 152h9.7v16.9h-9.7z" fill="#f7f7f7"/>
<path d="M67.9 152h9.7M68 152v16.9M77.7 152v16.9h-9.8M150.5 184.7v14.8M160.6 190.4v9.8M163.1 190.4v9.8M164.3 191h19.4M149 207.1h17.3M149.1 200.6h3.9M154.7 214.2h3.5M164.1 206.5h2.2M165 203.7h16.3" fill="none" stroke="#000" stroke-width=".21"/>
<g fill="#000">
<path d="M150.2 199.5h.3l-.1 .4-.3-.1zM150.4 199.5l.1 .2zM149.9 199.3l.4 .3 .3 .6-.3 .1 .3-.7 .3 .1-.4 .2-.1-.4 .6-.2-.6 1.4zM158.2 191l.1 .1zM158.2 191l1.2 .1zM159.4 191h.4l-.1 .4-.4-.1zM159.4 191l.2 .1zM159.4 191l.1 .1zM159.2 190.4l1.4 .6-1.4 .7 .1-.4 .8-.4 .1 .3-.7-.3 .1-.3 .2 .4-.4 .1zM164.1 191h.2zM163.2 191l1.3-.6-.2 .5-.6 .3-.2-.3 .8 .3-.2 .3-.2-.4 .4-.1 .1 .6zM164 190.7l.3 .1v.3h-.4z"/>
<path d="M164.3 191l.1 .1zM183.7 191l.1 .1zM149 207l.1 .1zM149.1 200.6v.1zM150.5 208.1v.3zM150.5 208.4v1.9zM150.5 207.2l.6 1.3-.5-.2-.3-.6 .3-.2-.3 .8-.3-.2 .4-.2 .1 .4-.6 .1zM150.4 207.9l.4 .1-.1 .4-.3-.1zM153 200.6l.1 .1zM154.7 214.2h.1zM164.1 206.5l.1 .1zM165 203.7l.1 .1z"/>
<path d="M166.3 207l.1 .1zM166.3 206.5l.1 .1zM181.3 203.7l.1 .1z"/>
</g>
<g fill="#000">
<path d="M150.2 199.6h.5l-.2 .7z" fill-rule="evenodd"/>
<path d="M159.5 190.7l.6 .3-.6 .3z" fill-rule="evenodd"/>
<path d="M163.6 191l.6-.3v.6z" fill-rule="evenodd"/>
<path d="M150.5 207.6l.2 .6h-.5z" fill-rule="evenodd"/>
</g>
<path d="M153.3 200.6h2.6v5.9h-2.6z" fill="#fff"/>
<path d="M153.3 200.6h2.6v5.9h-2.6M153.4 200.6v5.9M154.6 203v.6M154.6 205.5v3.7M154.6 211.1v.6" fill="none" stroke="#000" stroke-width=".21"/>
<path d="M154.6 199.2l.1 2zM154.6 213.5l.1 1.9z" fill="#000"/>
<path d="M156.9 200.6h2.6v5.9h-2.6z" fill="#fff"/>
<path d="M156.9 200.6h2.6v5.9h-2.6zM158.2 203v.6M158.2 205.5v3.7M158.2 211.1v.6" fill="none" stroke="#000" stroke-width=".21"/>
<path d="M158.2 199.2l.1 1.9zM158.2 213.5l.1 1.9z" fill="#000"/>
<path d="M160.5 200.6h2.6v5.9h-2.6z" fill="#fff"/>
<path d="M150.6 200.7v6.4M151.4 214.2h2.2M159.4 214.2h12.9M163.1 206.5h-2.5l-.1-5.9h2.6v5.9M165.1 208.2v3" fill="none" stroke="#000" stroke-width=".21"/>
<g fill="#000">
<path d="M151.4 214.2h.1zM153.6 214.2h.2zM153.6 214.2h.4l-.1 .3h-.3zM153.6 214.2h.1zM153.5 213.6l1.2 .6-1.2 .6 .2-.4 .6-.3 .1 .3-.7-.3 .1-.3 .2 .4h-.4zM159.1 214.1l.3 .1zM158.2 214.2l1.3-.6-.2 .4-.6 .3-.2-.3 .8 .3-.2 .3-.1-.4h.3l.2 .6zM159 213.9h.4l-.1 .3h-.3zM159.4 214.2h.1zM164.8 205.3l.3 .1v.4l-.4-.1zM165 205.3l.1 .3zM164.4 205.2l.4 .1 .3 .8-.3 .1 .3-.7 .3 .1-.3 .2-.1-.4 .6-.2-.6 1.4z"/>
<path d="M165 208l.1 .2zM165 203.7l.1 1.6zM165 207l.7 1.4-.4-.2-.4-.7 .3-.2-.3 .8-.3-.1 .4-.2 .1 .3-.7 .3zM165 207.8l.4 .1-.1 .3-.3-.1zM172.3 214.2h.1z"/>
</g>
<g fill="#000">
<path d="M153.8 213.9l.5 .3-.5 .3z" fill-rule="evenodd"/>
<path d="M158.6 214.2l.6-.3v.6z" fill-rule="evenodd"/>
<path d="M165 207.4l.3 .7h-.6z" fill-rule="evenodd"/>
<path d="M164.7 205.5h.6l-.3 .6z" fill-rule="evenodd"/>
</g>
<g font-size="5.1">
<text x="19.8" y="35">M464S3254BT1</text>
<text x="153.4" y="34.9">PC100 SODIMM</text>
</g>
<text font-size="4.4" x="151" y="265.6">Rev. 0.0 April 2000</text>
<text font-size="3.8" x="19.6" y="43.3">PACKAGE DIMENSIONS</text>
<g font-size="2.8">
<text x="152.4" y="56.3">Units : Inches (Millimeters)</text>
<text x="106.6" y="211.9">± 0.0039</text>
<text x="91.4" y="223.1">Detail Z</text>
<text x="159" y="223">Detail Y</text>
<text x="27.3" y="239">Tolerances : ±.006(.15) unless otherwise specified</text>
<text x="27.3" y="246.9">The used device is 16Mx16 SDRAM, TSOP</text>
<text x="27.3" y="250.4">SDRAM Part No. : K4S561632B</text>
</g>
<g font-size="2.5">
<text x="99.4" y="70">2.66</text>
<text x="97.9" y="73.5">(67.56)</text>
<text x="99.4" y="77.4">2.50</text>
<text x="97.9" y="81">(63.60)</text>
<text x="167" y="81.6">2-R 0.078 Min</text>
<text x="25.9" y="88.1">0.16 ± 0.039</text>
<text x="169.3" y="85.1">(2.00 Min)</text>
<text x="25.7" y="91.3">(4.00 ± 0.10)</text>
<text x="47.8" y="101" transform="rotate(-90 47.8 101)">0.24</text>
<text x="51" y="101.1" transform="rotate(-90 51 101.1)">(6.0)</text>
<text x="153.1" y="99.6" transform="rotate(-90 153.1 99.6)">0.79</text>
<text x="156.8" y="101.1" transform="rotate(-90 156.8 101.1)">(20.00)</text>
<text x="162.2" y="96.4" transform="rotate(-90 162.2 96.4)">1.25</text>
<text x="165.9" y="98.3" transform="rotate(-90 165.9 98.3)">(31.75)</text>
<text x="48.4" y="110.9">0.13</text>
<text x="77.9" y="110.9">0.91</text>
<text x="119" y="110.9">1.29</text>
<text x="154.3" y="111.4">2-φ 0.07</text>
<text x="47.6" y="114.1">(3.30)</text>
<text x="76.4" y="114.1">(23.20)</text>
<text x="106" y="118.3">(4.60)</text>
<text x="106.9" y="115.3">0.18</text>
<text x="117.5" y="114.1">(32.80)</text>
<text x="155.7" y="114.6">(1.80)</text>
<text x="105.2" y="124.5">(2.10)</text>
<text x="105.3" y="121.6">0.083</text>
<text x="86.9" y="129.1">(2.50)</text>
<text x="87.7" y="126.2">0.10</text>
<text x="47.5" y="142.8">0.15</text>
<text x="115.1" y="138.9">Z</text>
<text x="147.8" y="138.9">Y</text>
<text x="46.7" y="146">(3.70)</text>
<text x="48.9" y="189.9">0.150 Max</text>
<text x="166.2" y="190.7">0.024 ± 0.001</text>
<text x="48.8" y="193.3">(3.80 Max)</text>
<text x="149.6" y="197.5" transform="rotate(-90 149.6 197.5)">0.100 Min</text>
<text x="165.4" y="193.9">(0.600 ± 0.050)</text>
<text x="112.6" y="199.8">0.16 ± 0.0039</text>
<text x="113.2" y="202.8">(4.00 ± 0.10)</text>
<text x="153.4" y="198.3" transform="rotate(-90 153.4 198.3)">(2.540 Min)</text>
<text x="167.9" y="203">0.008 ±0.006</text>
<text x="29.7" y="205.7" transform="rotate(-90 29.7 205.7)">0.125 Min</text>
<text x="33.5" y="205.9" transform="rotate(-90 33.5 205.9)">(3.20 Min)</text>
<text x="53.4" y="205.6" transform="rotate(-90 53.4 205.6)">0.157 Min</text>
<text x="57.5" y="205.9" transform="rotate(-90 57.5 205.9)">(4.00 Min)</text>
<text x="166.3" y="206.4">(0.200 ±0.150)</text>
<text x="101" y="211.9">0.06</text>
<text x="101.9" y="215.3">(1.50 ± 0.1)</text>
<text x="161.7" y="213.5">0.03 TYP</text>
<text x="46.2" y="216.4">0.04 ± 0.0039</text>
<text x="46.4" y="220.1">(1.00 ± 0.10)</text>
<text x="160.8" y="216.9">(0.80 TYP)</text>
</g>
<g font-size="2.2">
<text x="62.1" y="102.6">1</text>
<text x="95.1" y="102.6">59</text>
<text x="101.5" y="102.6">61</text>
<text x="137" y="102.6">143</text>
<text x="62.1" y="151">2</text>
<text x="95.1" y="151">60</text>
<text x="101.5" y="151">62</text>
<text x="137" y="151">144</text>
</g>
</svg>
